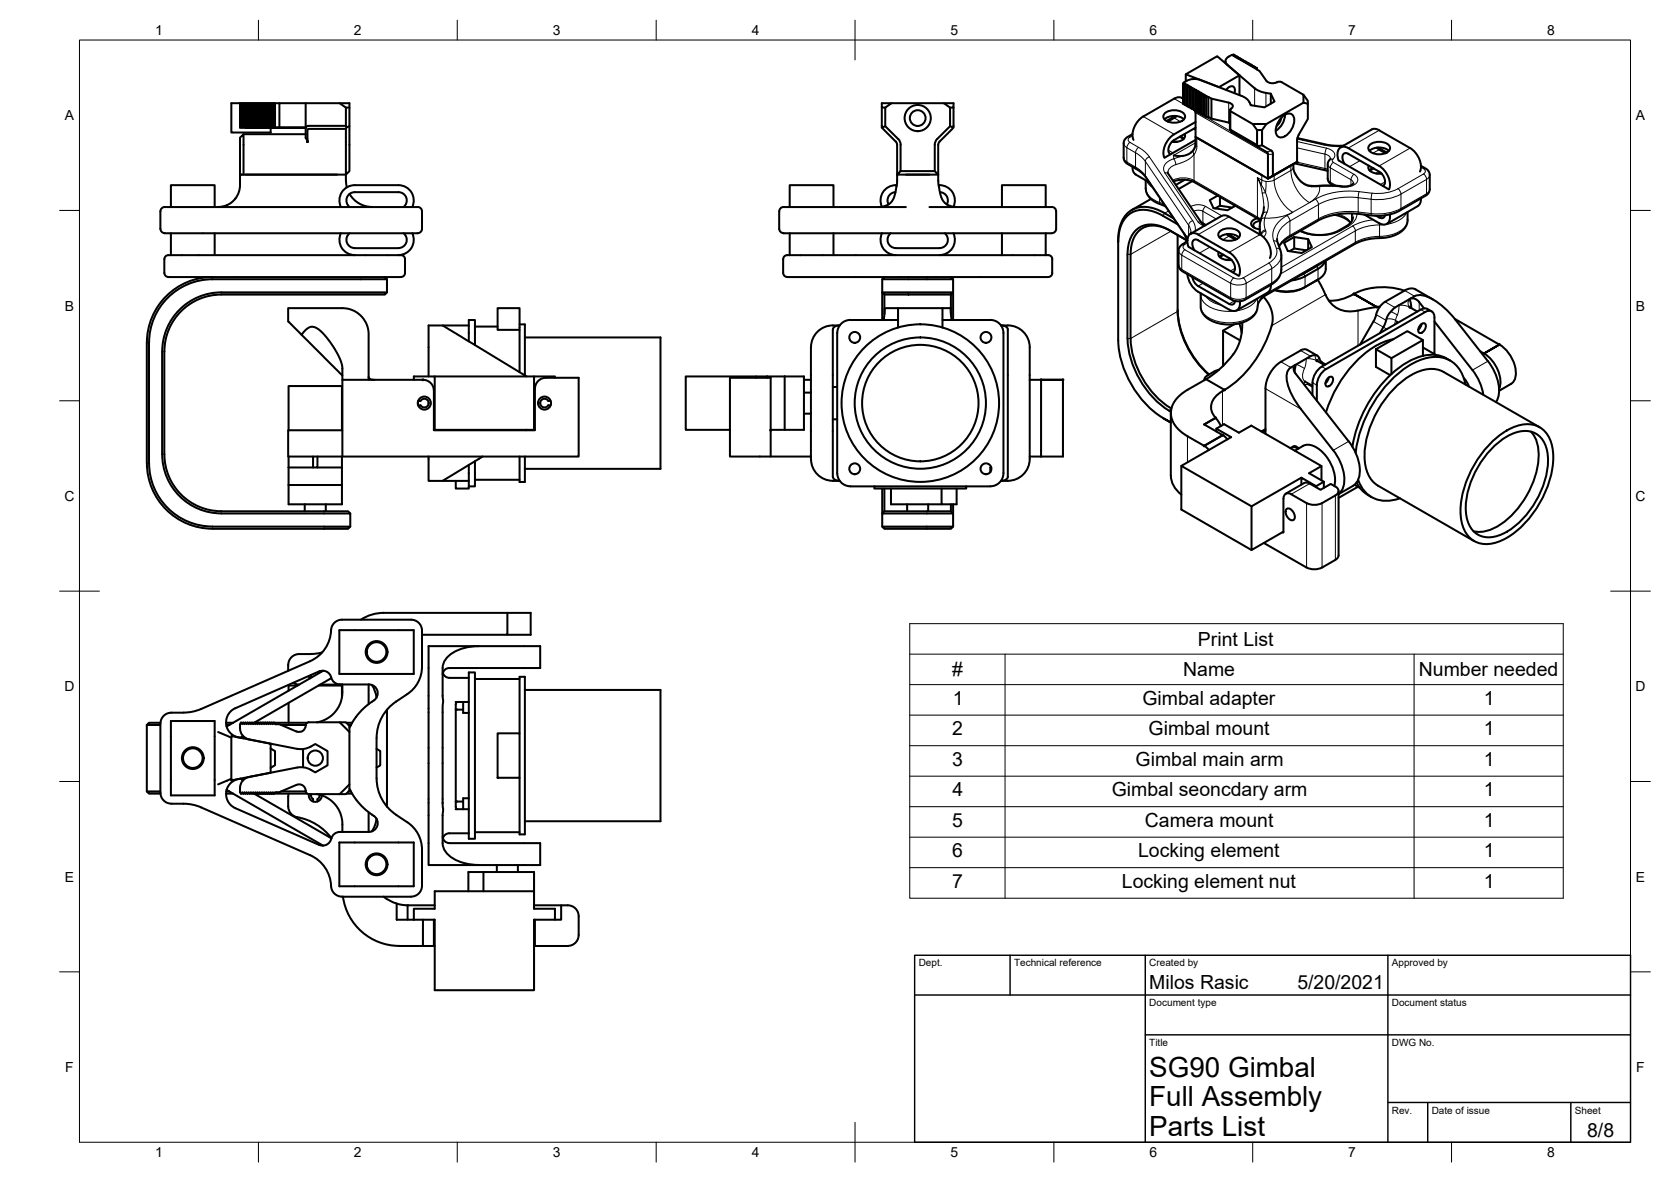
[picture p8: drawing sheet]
<svg xmlns="http://www.w3.org/2000/svg" width="420mm" height="297mm" viewBox="0 0 420 297" stroke-linecap="round" stroke-linejoin="round" font-family="sans-serif">
<!-- layer: Visible -->
<g fill="none" stroke="#000" stroke-width=".51">
<path d="M298.2 18.7v1.7M308.1 15.4v.5M308.6 16.3l7.2 6.2 1.4 .6 1.1 .2M308.6 16.2a1.13 1.13 0 0 1-.5-1.1 1.13 1.13 0 0 1 .8-.9l1.3-.5-.1 .3h.5l-.1 .3 .5-.1-.1 .3 .5-.1-.2 .3 .6-.1-.2 .3 .6-.1-.2 .3h.5l-.1 .3 .5-.1-.1 .3 .5-.1-.1 .3 .5-.1-.1 .4 .5-.1-.1 .3 .5-.1-.2 .3 .6-.1-.2 .3 .6-.1-.2 .3h.6l-.2 .3 .6-.1-.2 .3 .8 .5 1.7 2.4a2.35 2.35 0 0 0 2.7 .3M310.2 13.7v.3M310.6 14v.2M311 14.2v.3M311.4 14.4v.3M311.7 18.9l-5.7-4.8-7.8 4.6 8.3 3.2M311.8 14.6v.3M312.2 14.8v.3M312.5 15.1v.3"/>
<path d="M312.9 15.3v.3M313.3 15.5v.3M313.7 15.7v.3M314.1 16v.2M314.5 16.2v.3M314.9 16.4v.3M315.3 16.6v.3M315.7 16.9v.3M316.1 17.1v.4M60.3 25.9h-2.1v7.4h9.9v-7.4M60.3 25.9v6.2h16.6h-14.9v-6.2M60.3 25.9h27.6v17.1l-.9 .9v-11.5"/>
<path d="M60.6 25.9v6.2M60.9 25.9v6.2M61.2 25.9v6.2M61.2 33.7h15.7M61.4 25.9v6.2M61.7 25.9v6.2M62.3 25.9v6.2M62.5 25.9v6.2M62.8 25.9v6.2M63.1 25.9v6.2M63.4 25.9v6.2M63.6 25.9v6.2"/>
<path d="M63.9 25.9v6.2M64.2 25.9v6.2M64.5 25.9v6.2M64.7 25.9v6.2M65 25.9v6.2M65.3 25.9v6.2M65.6 25.9v6.2M65.8 25.9v6.2M66.1 25.9v6.2M66.4 25.9v6.2M66.7 25.9v6.2M67 25.9v6.2"/>
<path d="M67.2 25.9v6.2M67.5 25.9v6.2M67.8 25.9v6.2M68.3 25.9v6.2M68.6 25.9v6.2M68.9 25.9v6.2M69.2 25.9v6.2M70.3 25.9v6.2M76.9 25.9v8.8l.4 .9v-2.9l.3-.3h9.4l.1-.4M85.4 25.9l1.6 1.1h.9M87 27v4.6l.1 .4 .8-.3M87 31.6h-9.5l-.5 .2-.1 .4"/>
<path d="M221.7 27v4.6l.2 .4 .7-.3M221.7 31.6v.5h.2M221.9 32l.1 .4 3.2 3.2 .3 .5 .1 9.7-.5 2.8-.8 2-1.4 1-1.9 .4M222.6 27h-.9v-1.1h18.1v1.1h-.9M224.2 25.9l-1.6 1.1v4.7l3.5 3.5 .4 1.2M226.4 36.4v6.6l-.8 .9h10.3l-.9-.9h-8.6M235.6 34.9l-.4 .7-.2 .8v6.6M236.3 35.6l-.4 .8v9l.2 1.4M237.3 25.9l1.6 1.1v4.7l-3.3 3.3M239.6 32l-.1 .4-3.3 3.2M239.8 27v4.6l-.2 .4-.7-.3M239.8 31.6v.5h-.2"/>
<path d="M284.8 33.7l-1.5 .9-.7 .9-.1 4.3 .3 .7 .7 .7 2.7 1.6 1.7 1.5 10.7 15.7M287.5 29.3a5.3 5.3 0 0 0-2.5 5.9M292.8 30a3.9 3.9 0 0 1 4.9 0M292.9 28.5a3.7 3.7 0 0 1 5 .4 1.65 1.65 0 0 1-1.8 1.9h-1.2a2.31 2.31 0 0 1-2.4-1.5zM294.7 35.6h1.3M295.5 29.1l-2.2 1.3M295.8 29.2l-2.2 1.4M296.6 34.4l.9 .6M296.8 34.3l.9 .5M297.5 24.8l-1-.4-.8 .2-8.2 4.7M297.5 21.1v5l.3-.1M297.8 21.3v5h.4"/>
<path d="M297.9 33.7a1.47 1.47 0 0 1-1.6 1.9l-1.6 .1M298.2 21.5v5h.4M298.6 21.7v5.1l.4-.1M299 22v5l.4-.1M299.4 22.2v5l.4-.1M299.8 22.4v5l.4 .1M300.2 22.6v5.1l.4-.1M300.3 27.6l.1 .2M300.4 27.8l.2 .5v8M300.6 22.9v5l.4-.1M300.6 32.1l-5.4 3.1a2.7 2.7 0 0 0-1.1 3.4l.2 .2M300.6 30.7l-5.4 3a5.3 5.3 0 0 0-2.4 5.9"/>
<path d="M300.6 34.4l18.2 10.5v-6.1l-.2-.6M300.6 35.2l-7.7 4.4M300.6 35.9a3.7 3.7 0 0 1-4.1 3.3l-1.4-.2M300.9 34.6l16.4 9.4M301 23.1v5l.3-.1M301.3 23.3v5h.4M301.7 23.5v5h.4M302.1 23.8v5l.4-.1M302.5 24v5l.4-.1M302.9 24.2v5h.4M303.3 24.4v5h.5l.8 .4 4.7 1.1M303.8 24.3v5.1"/>
<path d="M304.6 24.8v5M306.5 21.9l5.2-3v5M308.3 22.6l.3-.4a1 1 0 0 1 1.3-.5 1 1 0 0 1 .6 1.2l-.1 .5M309.2 27.7v4.8l6.9 4M309.3 32.5l.3 .6M311.7 34.3l-2.1-1.2 6.7 3.8v-.1M311.7 34.3h.1M314.5 26.3l.1 .1M315 31.2l1.1 1.5h1.2M316.1 32.7v3.8l.2 .3 1-.3M316.3 36.9l2.3 1.4M318.4 31.2l-1.1 1.5v3.8l2.4 1.3 .3 .4 .1 6 6-3.5"/>
<path d="M319.5 23.5v2.5M321.1 20.6v.1M321.2 20.6l.5-.1 .5 .1 5.5 3.2v2l-9.3 5.4h-3.4l-5.5-3.2-.2-.4a.9 .9 0 0 0 .7-1.1 .9 .9 0 0 0-1.1-.7l-4.3-1-.8-.5-.5 .1 .1-.3-.5 .1 .1-.3-.5 .1 .2-.3-.6 .1 .2-.3h-.6l.2-.3-.6 .1 .2-.3-.5 .1 .1-.3-.5 .1 .1-.4-.5 .1 .1-.3-.5 .1 .1-.3-.5 .1 .2-.3-.6 .1 .1-.3h-.5l.2-.3-.6 .1 .2-.3-.6 .1 .2-.3-.5 .1a4 4 0 0 1 4.4-1l11.3 4.5a3.3 3.3 0 0 1 1.3 1.8l3.4 .6 2.6-1.5-1-2-1.2-.1M322.1 29.7a2.15 2.15 0 0 1 2.8-.9 3.8 3.8 0 0 1-1.3 5.1 1.57 1.57 0 0 1-1.5 .6 1.57 1.57 0 0 1-1.3-1 4.7 4.7 0 0 1 1.3-3.8zM322.2 29.6l-.3 .9-.9 1.2M323.1 28.8a5.1 5.1 0 0 1-2.3 4.1M326.2 34.7l7.4 1.7 2.2 .2h2.1M327.7 25.8l1.1 .3v3.8l-2.5 4.7-.2 6.1M327.7 23.8l1.1 1.5v.8M334.5 39.9l-.6 1.1-.1 4 .5 .9 1 .7M337.1 37l7.8-4.5 .7-.1 1.2 .3 7.8 4.5M344.3 37.9a3.9 3.9 0 0 1 4.9 0"/>
<path d="M344.4 36.4a3.7 3.7 0 0 1 5 .4 1.65 1.65 0 0 1-1.7 1.9l-1.2 .1a2.31 2.31 0 0 1-2.5-1.6zM346.2 37.1l2.2 1.4M346.5 37.1l2.2 1.3M354.6 37.2a5.3 5.3 0 0 1 2.4 5.9M40.3 53.1v4.4M40.3 57.5a1.09 1.09 0 0 0 1.1 1.1M41.4 58.6h63.6M41.4 52h63.6M41.4 52a1.09 1.09 0 0 0-1.1 1.1M43 58.6v5.5h46.2M43 52v-5.5h11v5.5M54 58.6v5.5"/>
<path d="M57.1 51.6l-2.2 .4M60.9 43.9h-.6a10.7 10.7 0 0 1-.2 4.4 5.5 5.5 0 0 1-2.7 3.1l-.4 .2M61.2 43.9v-10.2l-.9 .9v9.3h26.7l.2 3.2M61.7 43.9h23.1M85.7 52a3.8 3.8 0 0 1 3.5-5.5h11a3.8 3.8 0 0 1 3.5 5.5M85.7 58.6a3.8 3.8 0 0 0 3.5 5.5M87.9 48.7a6.6 6.6 0 0 0 5.7 3.3M87.9 52a2.08 2.08 0 0 1-.7-2.3 2.08 2.08 0 0 1 2-1.4h11a2.08 2.08 0 0 1 2 1.4 2.08 2.08 0 0 1-.7 2.3M87.9 58.6a2.08 2.08 0 0 0-.7 2.3 2.08 2.08 0 0 0 2 1.4l11 .1a2.1 2.1 0 0 0 2-1.5 2.1 2.1 0 0 0-.7-2.3M103.7 58.6a3.8 3.8 0 0 1-3.5 5.5M105 52a1.09 1.09 0 0 1 1.1 1.1v4.4a1.09 1.09 0 0 1-1.1 1.1M197 58.6h67.5"/>
<path d="M197 52h30.8M197 52a1.12 1.12 0 0 0-1.1 1.1v4.4a1.09 1.09 0 0 0 1.1 1.1M198.6 52v-5.5h11v5.5M198.6 58.6v5.5M209.6 58.6v5.5M221.8 58.6a3.8 3.8 0 0 0 3.4 5.5M225.2 48.3a2.08 2.08 0 0 0-1.8 3.1M225.5 46.5a3.8 3.8 0 0 0-3.8 5.5M227.8 43.9h5.9M233.7 52h30.8M236 46.5a3.9 3.9 0 0 1 3.8 5.5M236.1 46.8l.4 2.3 .7 1.5 1.3 1 2 .4"/>
<path d="M236.3 48.3a2.08 2.08 0 0 1 1.8 3.1M237.5 58.6a2.08 2.08 0 0 1 .7 2.3 2.08 2.08 0 0 1-1.9 1.4l-11.1 .1a2.1 2.1 0 0 1-1.9-1.5 2.1 2.1 0 0 1 .7-2.3M239.7 58.6a3.8 3.8 0 0 1-3.4 5.5M251.9 52v-5.5h11v5.5M251.9 58.6v5.5M262.9 58.6v5.5M264.5 52a1.09 1.09 0 0 1 1.1 1.1v4.4a1.09 1.09 0 0 1-1.1 1.1M284.8 41.9v.5a1.77 1.77 0 0 0 .8 1.4M285.5 43.8l3.5 2M288.1 45.3v2.4l.6 1.5 1.5 1.4 2.9 1.3M289.4 50l-4.8 2.8M293.6 43.3l8.6 12.8 .8 .5"/>
<path d="M294.4 58.1l4.1 2.4M294.4 58.1a7 7 0 0 0-7.6-.5 7.4 7.4 0 0 0-2.5 6.3M295.1 45.6l1-.3 1.7-.1 2.3 .5 16.8 9.7M295.1 54.9a14.8 14.8 0 0 0-7.4-2.9 6.2 6.2 0 0 0-6.2 5.4l-.3 2.9v25.2a25 25 0 0 0 11.3 19.5M296.1 59.1v19.2M296.1 56.4a19.5 19.5 0 0 0-7.5-3.6 6 6 0 0 0-7.1 5.2l-.3 2.8M297.8 58.8l.7 1.7M297.9 45.2l-2.2 1.3M299.5 58.4v.3M299.8 45.5l-3.4 2M302.4 56.3l.5 .3M306.2 49.2l-2 1.1 .9 2 3.5 .5 2-1.1"/>
<path d="M306.6 59.7a3.9 3.9 0 0 1 4.9 0M306.7 58.2a3.7 3.7 0 0 1 5 .3 1.65 1.65 0 0 1-1.7 1.9l-1.2 .1a2.31 2.31 0 0 1-2.5-1.6zM306.7 49.5v2.2l3.1 .5M306.7 51.7l-1.1 .7M307.1 54.3l-7.8 4.5M307.1 54.3l.7-.2 1.3 .4M308.5 58.8l2.1 1.4M308.8 58.8l2.2 1.3M309.1 54.5l7.7 4.4a5.3 5.3 0 0 1 2.5 5.9M310.2 51.5v.4M316.2 54.9a1.36 1.36 0 0 0-1.5 1.8l1 .7 1.1 .2M316.9 55.5a1.31 1.31 0 0 0-1.6 1.5l.2 .3"/>
<path d="M317.8 52l-.2 1.4-.8 2.6-.1 2.9M324.6 41.6l-4.2 2.4M325.2 41.2l.1 1.6 .8 1.6 1 1.2 1.6 .9 1.7 .2 4.5-.1 3.6 .2 1.3-.3 .5-.4M325.4 59.6v2.8l3.1 .5M325.5 41l8.3 2M326.1 40.7l-7.3 4.2 1.3-.7M335.6 54l2.2 .7 1.1 .6 .7 .7M336.6 40.3a2.43 2.43 0 0 1 .9-3.4l1 .1 .5 .2 7.8 4.5a5.3 5.3 0 0 1 2.4 5.9M336.7 40.4l12.4 7.1M338.1 41.2l-.4-.9a1.12 1.12 0 0 1-.1-1.2 1.12 1.12 0 0 1 1.1-.6l8.1 4.6a2.67 2.67 0 0 1 1.2 3.5l-.3 .1M340.2 54.6l-.3 1.1-.9 .8-2.9 1.7-1.6 .5-1.8 .3h-1.8l-2-.3-1.9-.7M344.2 41.6a1.47 1.47 0 0 0 1.5 1.9l1.7 .1"/>
<path d="M345.2 42.2l-.9 .6M345.4 42.3l-.9 .7M346.1 54.2l.7 .5M347.3 43.6h-1.3M348.2 54.1a.87 .87 0 0 1-1.4 .5M349.5 53.9a1.78 1.78 0 0 1-.3 1.9 1.78 1.78 0 0 1-1.9 .5l-4.3-2.4M353.9 53.3v2.2l-.1 .8-.5 .9-1.2 1.1-1.3 .8-1.5 .5-5.3 .5-1.7 .5-1.7 .7-22.5 13-1.2 1-.5 .8-.3 1.6-.6 1.3-1.3 1.2-1.4 .7-2.5 .6h-2.3l-2.2-.4-2.1-1-1.1-1-.6-1.2-.1-4.2M357.3 41.7l1.5 .9 .7 1v4.1l-.2 .6-.7 .8-6.7 3.8-2.2 .9-2.3 .4-8.6-.6-2.3 .2-2.3 .5-2.8 1.1-7.9 4.6-1.2 1-.7 .9M357.3 49.8v.6a1.77 1.77 0 0 1-.8 1.4l-7.8 4.5M41.3 65.1v3.5M41.3 68.6a.98 .98 0 0 0 1 1M42.3 69.6h11.1"/>
<path d="M43 64.1a1.34 1.34 0 0 0-1.7 1M53.4 69.6h47.4M53.4 69.6a16.5 16.5 0 0 0-16.5 16.5M89.2 64.1h11M96.8 69.6l.5 .6h-43.9a15.9 15.9 0 0 0-15.9 15.9v30.3a16 16 0 0 0 15.9 15.9h34.7l-.6 .6h-34.1a16.5 16.5 0 0 1-16.5-16.5M97.3 70.2v3.3M100.2 64.1a1.37 1.37 0 0 1 1.6 1v3.5a.98 .98 0 0 1-1 1M197.9 69.6h65.7M197.9 64.1h.7M197.9 64.1a.98 .98 0 0 0-1 1v3.5a1.02 1.02 0 0 0 1 1M198.6 64.1h11M209.6 64.1h42.3"/>
<path d="M221.8 73.5h17.8l-.5 .5h-16.7zM221.8 70.2v10.2M222.4 69.6l-.6 .6h17.8l-.5-.6M222.4 74v5M225.8 77.4h-3.4l-.2 3M237 77.4h2l.3 3M239.1 74v5M239.6 70.2v10.2M251.9 64.1h11M262.9 64.1a1.37 1.37 0 0 1 1.7 1v3.5a.95 .95 0 0 1-1 1M284.3 63.9v21.2M296.1 77.8a23.5 23.5 0 0 0 7.9 16.3"/>
<path d="M296.1 78.2a22.7 22.7 0 0 0 7.8 15.9M298.5 60.5a20.8 20.8 0 0 0-8-4 5.6 5.6 0 0 0-6.7 4.8l-.3 2.6v21.2a23.3 23.3 0 0 0 10.5 18.1M298.6 68.9a6 6 0 0 0 2.7 4.4l7.8 4.5a1.68 1.68 0 0 0 1.9 .2 1.68 1.68 0 0 0 .8-1.7v-.6M298.8 62a2.43 2.43 0 0 1 .9-3.4l1 .1 .6 .2 7.8 4.5a5.3 5.3 0 0 1 2.4 5.9M298.9 62.1l12.5 7.2M299.8 69.6l.3 .9 .8 1.1 8.2 4.8a.92 .92 0 0 0 1 .1 .92 .92 0 0 0 .4-.9M301.3 60.4l7.8 4.5a2.7 2.7 0 0 1 1.1 3.4l-.2 .1M301.3 60.4a.96 .96 0 0 0-1.2 0 .96 .96 0 0 0-.3 1.1l.6 1.4M306.4 63.3a1.47 1.47 0 0 0 1.6 1.9l1.7 .1M307.5 63.9l-.9 .6M307.7 64.1l-.9 .6M309.6 65.3h-1.3"/>
<path d="M317.7 74.6l1.1 1.5 .8 1.5 .4 1.7-.1 1.7a28.4 28.4 0 0 1-12 17M318.7 73.5l-7.7 4.5M319.6 71.6l-.1 .5a1.77 1.77 0 0 1-.7 1.4M321.1 60l1.1 4v3.9l-.5 1.7-.7 .8-1 .9-7 4.1-1.4 .3-1.8-.3-13-7.6-.5-1.1 .1-4.2 .6-.8 1.6-1.3M322.9 61l2.5-1.4 3.5 .5 1 2-2.6 1.5-3.5-.5zM325.4 62.4l-1.1 .7M328.2 69.4l-1.6 .7-1.8 .4M328.2 72.1a10.4 10.4 0 0 1-7.6 .8M328.9 60.1v2.6M331 70.5h.1M331.3 70.3l1.7 3.2a6.9 6.9 0 0 0 8.5 4.5M331.4 67.5l-3.3 1.9"/>
<path d="M331.4 70.2l-.4 .3M331.4 66.6l-4.1 2.4M333.2 65.6l-.6 1-1.2 .9M333.4 65.5a4.1 4.1 0 0 1-.9 4l-4.7 2.9a9.5 9.5 0 0 1-7.3 .5M345.2 72.4a15.9 15.9 0 0 0-6.4 2.3l-2.4 .7-2.3 .1M345.2 72.3a17.1 17.1 0 0 1 7.9 .8M346.2 77.2l-4.7 .8M346.2 77.2l-5.8-3.3 5.8 3.3M347 77.1h-.8M354.5 77.2l1.9 1.1M354.5 75.4l.4 2M354.5 75.1a2 2 0 0 1 2.4 .8l1.2 1.6"/>
<path d="M355.7 74.5l-5.2 3-1.3 1.5-.7 1.5M355.7 74.4a5 5 0 0 1 4.6 .9l2.9 2.1 1.9 1.9 9 11.5a10.6 10.6 0 0 1 2.4 9.6l-.3 .6M355.9 72.7l4.4 2.6M356 72.7l-.8-.2-1.5 .2-5.4 3.1a6.5 6.5 0 0 0-2.6 4.3l-3.7 6.5M358.3 78.4l-24.9 14.4M358.3 78.4a1.44 1.44 0 0 1 1.7-.1 1.44 1.44 0 0 1 .7 1.5v9.2M360 78.3a2.2 2.2 0 0 0-2.4-.7l-25.2 14.5a5.1 5.1 0 0 0-2.4 4.1v3.1M36.9 86.1v30.3M41.3 88.3v25.9M41.3 88.3a14.3 14.3 0 0 1 14.3-14.3h41.2l.5-.5h-41.7a14.8 14.8 0 0 0-14.8 14.8v25.9a14.9 14.9 0 0 0 14.8 14.8M75.8 84.1l10.3 10.3M86.1 95.4v19.3"/>
<path d="M92.7 94.7l.1 .4 .3 .2 1 .1M92.7 95.4v-12l-.6-2.1-.7-1.1-.8-1-1.6-1.1-2.4-.6-14.1-.1v3.4l3.3 3.3 1.7-1.7 .8-.3 .7 .1 1.6 1 2.2 2.5 1.8 2.7 1.2 2.5 .3 1.4v3.1l20.9 .1a2.74 2.74 0 0 1 2.1 2.7v9.9h25.4l.1-11a2.74 2.74 0 0 1 2.7-2.2h8.2v19.8h-73v-6.6h13.6M104.1 95.4v-.8h5.2v13.4M109.3 94.6h25v13.4h-25M111.3 81.8h6.6M117.9 85.8v-5.4h1.5v6.3M119.4 82.1h5.7M130.6 82.9h-5.5v-5.5h5.5v16.1M130.6 81.5h1.4v12.8M131.8 94.3l-20.4-12.4-3.6-.1v12.8M131.9 94.3l.5 .3M132 84.8h34.1v33h-34.1"/>
<path d="M134.3 94.6h5.2v.3M190.1 94.6h-17.7v13.4h11.1M192.9 94.6h9.2v13.4h-8.3M192.9 94.6h-2.8v.3M192.9 94.6v.3M197.3 94.6v13.4M202.1 95.4h1.8M202.1 98.7h1.8M209.4 97.2h1.1M209.4 82.8v37M209.4 82.8a1.36 1.36 0 0 1 1.7-1 5.9 5.9 0 0 0-6.9 3.7l-.3 1.8v28a5.5 5.5 0 0 0 5.5 5.5h1.7a1.59 1.59 0 0 1-1.7-1M210.5 83.7v35.2a3.3 3.3 0 0 0 3.3 3.3h35.2a3.3 3.3 0 0 0 3.3-3.3v-35.2"/>
<path d="M225.8 82.3v-4.9h11.2v4.9M225.8 80.4h-12a3.3 3.3 0 0 0-3.3 3.3M237 80.4h12a3.3 3.3 0 0 1 3.3 3.3M251.7 81.8a5.9 5.9 0 0 1 6.9 3.7l.3 1.8v28a5.5 5.5 0 0 1-5.5 5.5h-1.7M251.8 81.8a1.53 1.53 0 0 1 1.6 1v37a1.37 1.37 0 0 1-1.6 1M258.9 95.4h2.9v19.3M267.3 95.4v19.3h-5.5M267.3 95.4h-5.5h5.5M284.3 85.1a22.3 22.3 0 0 0 10.2 17.6M298.6 98a7 7 0 0 0-4.2 6.3 7.4 7.4 0 0 0 4.2 5.3l4.2 2.4M302.8 95.4v.1M303.3 95.3l4.6 2.7a5 5 0 0 0-3.3 4.9l.5 1.4 .6 .7"/>
<path d="M303.3 95.3l-4.7 2.7M306.5 92.9l-.9 .3-2 1.1a1.33 1.33 0 0 0-.8 1.2M310.3 81.5l-2.8 1.6M311.6 81.3l.6 2.3M311.8 85.5l-4.3-2.4v8.9M312.4 81.1l-.1 2.1-.3 1.8-1.2 3a21 21 0 0 1-7.5 7.3M318.2 97.7v11.3M324.6 92.3a2.96 2.96 0 0 0-1 3.5 17.1 17.1 0 0 0 3.5 7M325.7 92l-.2 1.5M325.7 91.7a1.38 1.38 0 0 0 0 2.1l13.4 17.1M328.1 95.9h.1M328.1 95.9l1.9 1.1"/>
<path d="M328.7 87.9l2.5 1.5M328.7 87.9l-.6-.1-.7 .1-5.3 3a8.5 8.5 0 0 0-3.9 6.7M331.1 90.6l1.9 1.1M331.1 96.8v3.9M331.7 90.2v-.3a1.48 1.48 0 0 0-2.2-.4l-4.9 2.9M331.8 90.1l.6 1M332.4 91.1l.9 .5M333.4 92.7a5.1 5.1 0 0 0-2.3 4.1M333.9 95a.71 .71 0 0 1 1.2 0 1.67 1.67 0 0 1-1.6 2.1 1.53 1.53 0 0 1 .4-2.1zM334.1 94.9l-.3 .8-.5 .6M346 87.8l7.9-4.6 3.9 2.3-7.9 4.5-3.9-2.2v4.4l3.6 2.1M347.8 82.2l-.8 1.5"/>
<path d="M348.5 80.5l-.7 1.7M349.9 90v4M349.9 94a32.5 32.5 0 0 0-9.8 18.3M350.3 85.2a21.1 21.1 0 0 0-12.1 8.9 32.5 32.5 0 0 0-4.8 9.5M357.2 81.6a.71 .71 0 0 1 1.2-.1 1.67 1.67 0 0 1-1.5 2.1 1.53 1.53 0 0 1 .3-2zM357.4 81.4l-.2 .8-.6 .7M357.8 85.5v3.9M357.8 87.3l3.3 1.9M357.8 89.4a18.4 18.4 0 0 0-7.9 4.6M357.8 89.4a8.1 8.1 0 0 1 6.8 1.2M360.7 80.8l9.5 12.2M365.8 80.1l11.2 6.5"/>
<path d="M368 95l.9 1.2 .4 .9M368.5 96.6a7.6 7.6 0 0 0-7.4-6.9 16.4 16.4 0 0 0-10.6 5.1 32.3 32.3 0 0 0-9.6 19M370.2 93a13.3 13.3 0 0 1 2.8 6.2M372.2 88.3a8.8 8.8 0 0 1 4.9 8.9l-.2 .5M377 86.6l-3.9 2.2 3.9-2.2M377 86.6a8.5 8.5 0 0 1 3.9 8.6l-1 1.3-3 1.7M41.3 114.2a14.3 14.3 0 0 0 14.3 14.3h31.9l.6 .5M72.6 114.7v12h13.4v-12M72.6 108.1v-11.1h13.4v11.1M78.7 114.7v2.8M79.8 114.7v2.8h-7.2M79.8 117.5h6.2"/>
<path d="M105.1 100.8h.6a1.09 1.09 0 0 1 1.7-.3 1.09 1.09 0 0 1 0 1.6 1.09 1.09 0 0 1-1.7-.3l-.6 .1M107.8 114.7v6.1h3.5l10-6.1M107.8 101.1v.4M109.1 108h.2M117.9 116.8v6h-3.3v-2M119.4 115.9v6.3h-1.5M130.6 114.7v6.4h1.4v-6.4M132.4 108l-.2 .1M134.3 108h.2M135.8 101.1v.4M138.5 100.8h-.6a1.09 1.09 0 0 0-1.7-.3 1.09 1.09 0 0 0 0 1.6 1.09 1.09 0 0 0 1.7-.3l.6 .1M193.8 114.7v-19.8h-10.3v19.8h20.4"/>
<path d="M202.1 104h1.8M209.4 105.4h1.1M249.2 117.5h-.2v1.1M258.9 114.7h2.9M292.4 105l.4 .3M292.4 105.1l2 1.1-1.6-.9M292.8 105.3h.1M294 103.3l.4 .2M294.4 103.8v15.8M294.4 119.5a6.3 6.3 0 0 0 2.6 4.8M297 117.1l17.7 10.1M302.8 112l1.1 1.1"/>
<path d="M305.8 108.4v-.7l2-1.1 3.7 2.1 3.1-1.7 17.7 10.1v3.6M305.8 107.7l3.8 2.2-12.6 7.2v10.9l17.7 10.2M307 107.1l-1.4-2.1-2.8 1.7 4.6 2.7-4.6 2.6M307.5 109.3l1.1 1.1M318.2 108.2l-.7 .4M318.2 107.8l-1 .6M324.5 112.6l.8-.2 1.1 .4M324.9 112.4a.97 .97 0 0 1 1.6 .3M327.1 102.8l8.1 10.3a11 11 0 0 1 2.5 9.5l-1.1 1.5M327.6 112.1l-2 1.2M327.6 112.1a4.6 4.6 0 0 1 5.2 1.8 9.5 9.5 0 0 1 2.7 8.2M332.3 117.1l-3.1 1.8 3.7 2.2v1.5"/>
<path d="M339.1 110.9a11.2 11.2 0 0 1 2.5 9.4 3.2 3.2 0 0 1-1.4 1.8l-3.6 2.1M374.4 111.8a14.8 14.8 0 0 1 9.6-5.2 6.2 6.2 0 0 1 6.3 5.4 21.9 21.9 0 0 1-4 15.8 20.8 20.8 0 0 1-10.1 8.5 6.3 6.3 0 0 1-8.7-5 21.9 21.9 0 0 1 4-15.8zM375.6 112.2a10.9 10.9 0 0 1 9.2-3.8 6 6 0 0 1 4.4 5.8 22.1 22.1 0 0 1-11.6 20.1 5.8 5.8 0 0 1-8.4-2.8 15.9 15.9 0 0 1 1.3-12.1l2.3-3.9zM384.9 108.5a10 10 0 0 1 1.7 8.8 22.8 22.8 0 0 1-10.9 15.4 7.9 7.9 0 0 1-5.2 .8M387.1 107.4l-24.1-13.9a8.6 8.6 0 0 0-8.9 1.2 25.7 25.7 0 0 0-11 20.5 8.1 8.1 0 0 0 3.4 6.9l24.1 13.9M55.6 129h32.5v3.3M72.6 121.9h13.4M76.6 126.7v1.8M81.9 126.7v1.8M111.3 120.8h6.6M119.4 120.6h11.2M219.8 122.2v.6h23.2v-.6"/>
<path d="M221.8 132.3h17.8l-.5 .6h-16.7zM221.8 132.3v-3.3h17.8v3.3M221.8 122.8v6.2l.6-.5v-5.7M224 122.8v3.9h12.7M228.1 126.7v1.8M233.4 126.7v1.8M236.7 122.8v3.9h3.8v-3.9M239.1 126.7v1.8M239.6 126.7v2.3l-.5-.5h-16.7M317.8 136.4l10.7 6.2M323.3 124.1l5-2.8 1 .2 2.7 1.6 2.6-1.5 1.2 .7a1.16 1.16 0 0 1 .8 1.1 1.16 1.16 0 0 1-.8 1.1M323.5 127.9a1.41 1.41 0 0 1 1.9 1.1 1 1 0 0 1 .2 1.1 1 1 0 0 1-.8 .6 2.11 2.11 0 0 1-1.3-2.8z"/>
<path d="M327.2 121.8v-1.8l3.7 2.2M327.2 120l-12.5 7.2v11l8-4.6M328.5 126.4l-3.8-2.2a1.2 1.2 0 0 0-1.4-.1 1.2 1.2 0 0 0-.6 1.2v8.6l-.2-.2M332.9 121.1l-2 1.1v.2M335.8 124.5l-3.4 1.9-1 .4h-1.8l-1.1-.4M336.6 123.4l-.1 16.5-.7 .8-3.9 2.1-1.7 .3-1.7-.5M340.6 121.8l1.3 .8M341.1 121.3l1.4 2 1.5 1.1M341.4 122.3l-4.8 2.8M341.5 120.6a7.4 7.4 0 0 0 9.3 5l1.2-.4M343.9 124.4l1 .5M83.2 158.4a8.8 8.8 0 0 1-5.2 7.7"/>
<path d="M83.2 158.4a2.74 2.74 0 0 1 2.8-2.7h17.4a2.74 2.74 0 0 1 2.7 2.8v9.1M85.3 158.4h18.7v11h-18.7zM90.8 155.7a10.3 10.3 0 0 1 5.6-1.7h37v5.5h-5.8M127.6 154v5.5h-21.5M46.2 179.1h-3.1a2.74 2.74 0 0 0-2.8 2.7M59.2 178a3.8 3.8 0 0 0-2.2 4.6M72.5 167.1v1.5M72.6 172.1v1.5M72.6 176.6v5M72.6 172.3h2.2M73.7 171.6l1.5 .4M75.2 164.4h2.9"/>
<path d="M75.2 164.4a2.74 2.74 0 0 0-2.7 2.7M77.7 169.9l.2 .6M78 166.2l-27.4 12-1.9 .6-2.5 .3M78.2 169.6l.2 .6M80 168.8l.2 .3M80.1 172.3h5.9v2.9M80.5 172h5.6M80.6 168.6l.1 .3M81 164l-2.8 .3M81.3 168.6l-24.3 14M83.3 170.4l-19.3 11.2M86 172v.3"/>
<path d="M86.1 172l-.1 3.2-.5 1.6-.7 1.4-.9 1.2-1.5 1.1-1.4 .7-1.3 .3M92.7 172v4.9M93.5 172.1l.8 1.5 .4 1.7M94 176.1a17 17 0 0 0-6.1 6.8M94 176a2.19 2.19 0 0 0 .9-2.4 2.19 2.19 0 0 0-2.1-1.6h-7.4a2.39 2.39 0 0 1-2.2-2.1 2.19 2.19 0 0 0-2.9-1.2l-21.2 9.3M97.3 178.3v24.5M106.1 167.6a8.2 8.2 0 0 1-3.7 6.8 14.9 14.9 0 0 0-6.1 5.4l-1.2 2.7-.4 3M111.3 169.5a1.64 1.64 0 0 1 1.6-1.6h22.9v-5.5h-28v55h12.6M111.4 169.1a1.64 1.64 0 0 0 1.6 1.2l4.9 .1M114.6 176.4h3.3M114.6 178.3h1.9M114.6 178.2l.3 .1"/>
<path d="M114.9 176.4l-.3 .5v26l.3 .5M116.5 176.4v2.8h1.4M117.9 169h1.5v41.8h-1.5zM119.4 170.6h11.2M120.4 162.4a10.5 10.5 0 0 0-8.3 3.2 5.3 5.3 0 0 0-.8 4.2l.1 6.2-.1 33.9a5.2 5.2 0 0 0 3.1 6.1 12.7 12.7 0 0 0 6 1.4M132 173.4h34.1v33h-34.1M36.9 182.2v16.7M40.3 198.9h-3.4l.6 .5h2.8M40.3 181.8v17.4M40.3 199.2a2.74 2.74 0 0 0 2.8 2.8h3.1M40.3 181.6h-2.8l-.6 .6h3.4M43 181.2h11v18.7h-11z"/>
<path d="M54.8 184l3.4 1.4M56.8 181.6h1.8M56.8 199.4h1.8M56.9 182.2h.8M56.9 198.9h.8M57 182.6l.5 1.1 .9 .9 1 .6 1.2 .2M57 198.5a3.9 3.9 0 0 0 2.1 4.6l21.2 9.2a2.33 2.33 0 0 0 3.2-2 2.19 2.19 0 0 1 1.9-1.2h7.4a2.23 2.23 0 0 0 2.1-1.8 2.23 2.23 0 0 0-1.3-2.5M58.2 195.7l-3.4 1.4M58.2 185l9.9 1.9v7.3l-9.9 1.9zM60.3 198v1.1l.3 .5 .3-.5 .3 .5 .2-.5 .3 .5 .3-.5 .3 .5 .2-.5 .3 .5 .3-.5 .3 .5 .2-.5 .3 .5 .3-.5 .3 .5 .2-.5 .3 .5 .3-.5 .3 .5 .2-.5 .3 .5 .3-.5 .3 .5 .3-.5 .2 .5 .3-.5 .3 .5 .3-.5 .2 .5 .3-.5 .3 .5 .3-.5h1.1l4.2-1.9a1.66 1.66 0 0 1 2.4 1.6M60.5 195.7l.5 .5M60.6 195.7l-1.2 .2-1 .6-.9 .9-.5 1.1 24.3 14"/>
<path d="M61 184.9l-.5 .5M61.2 195.5v.4M61.2 185.1v.5M62.6 185.8l12.1 2.4M62.6 195.3a2.74 2.74 0 0 0-2.2 2.7M63.6 199.2l.2 .2M63.8 181.7l-.2 .1M64 181.6h.4M64.4 199.4h-.4l19.3 11.3M64.5 181.6h.5M64.5 199.4h.5M65.1 181.6h.4"/>
<path d="M65.1 199.4h.4M65.6 181.6h.5M65.6 199.4h.5M66.2 181.6h.4M66.2 199.4h.4M66.7 181.6h.5M66.7 199.4h.5M67.3 181.6h.4M67.3 199.4h.4M67.8 181.6h.5M67.8 199.4h.5M68.1 188.1l1.1 .7v3.5l-1.1 .7"/>
<path d="M68.4 181.6h.4M68.4 199.4h.4M68.9 181.6h8.3M68.9 199.4h8.3M70.7 182.2h6.2M70.7 198.9h6.2M72.6 199.4l-.1 .8a5.4 5.4 0 0 0 .5 4 3.4 3.4 0 0 0 2.8 1.4 13.7 13.7 0 0 1 7.5 5M74.5 183.8l-4.2-1.8h-1.1l-.3-.5-.3 .5-.3-.5-.2 .5-.3-.5-.3 .5-.3-.5-.2 .5-.3-.5-.3 .5-.3-.5-.3 .5-.2-.5-.3 .5-.3-.5-.3 .5-.2-.5-.3 .5-.3-.5-.3 .5-.2-.5-.3 .5-.3-.5-.3 .5-.2-.5-.3 .5-.3-.5-.3 .5-.2-.5-.3 .5-.3-.5a2.99 2.99 0 0 0 2 4.3M76.2 188.3v4.5M76.9 182.3a1.64 1.64 0 0 1-2.3 1.5M76.9 182.3a.77 .77 0 0 1 .7-.8h7.8l2.5 2.4v13.2l-2.5 2.5h-7.8M76.9 198.8a.77 .77 0 0 0 .7 .7"/>
<path d="M76.9 182.3h.1M76.9 198.8h.1M77.7 199.6a1.64 1.64 0 0 0 1.4 1.9 1.64 1.64 0 0 0 1.8-1.6M78.1 187.6l1.2-.6 3.1 1.8v3.5l-3.1 1.8-1.2-.7M78.2 187.6l-1.7 .6h-1.8M78.2 193.5l-1.1-.5-1.8-.2-12.7 2.5M78.2 199.6a1.09 1.09 0 0 0 .5 1.2M79.7 199.6l1.3 .3 1.4 .7 1.5 1.1 .9 1.2 .7 1.3 .5 1.6 .1 3.3M80.4 199.7a1.09 1.09 0 0 1-.6 1.1v.6M85.4 181.5h1.6l.9 .9v1.5M87.1 181.6h1.4M87.1 199.4h1.4"/>
<path d="M87.6 182.2h.6M87.6 198.9h.6M87.9 198.2l.6 1.2a15.8 15.8 0 0 0 5.1 5.3M87.9 197.1v1.6l-.9 .9h-1.6M94.7 188.2l.9 .5v3.6l-.9 .6M94.7 185.5v10.1M94.7 195.6a11 11 0 0 0 4.9 9.2 13.4 13.4 0 0 1 5.3 4.4 8.2 8.2 0 0 1 1.2 4.3M125.1 184.3h5.5v11.2h-5.5zM130.6 184.3v-14.2h1.4v39.6h-1.4v-14.2M46.2 202l1.9 .2 2.5 .7 27.4 12M78 214.9a8.8 8.8 0 0 1 5.2 7.8M78.7 200.8v.6"/>
<path d="M85.3 211.7h18.7v11h-18.7zM92.7 204.1v5M94.7 205.7l-.4 1.7-.8 1.6M106.1 213.5v9.1a2.74 2.74 0 0 1-2.7 2.7h-17.4a2.78 2.78 0 0 1-2.8-2.6M111.3 210.2a1.64 1.64 0 0 0 1.7 1.7M112.9 211.9h22.9v5.5h-15.4M114.6 203.4h3.3M114.6 201.4h1.9M114.9 201.4l-.3 .1M117.9 209.4h-4.9a1.64 1.64 0 0 0-1.6 1.2M117.9 200.6h-1.4v2.8M119.4 209.1h11.2"/>
<path d="M121.6 219.1h12.7v9.3h5.2v2.7h-5.2v17.7h-25v-17.7h-9.6v-4l2.8 .4v3.6M124.9 217.4v1.7M130.2 217.4v1.7M86.2 225.3a14.3 14.3 0 0 0 14.2 12.4h5.9M96.5 225.3l1.5 1.1 1.7 .7M102.5 227.5h6.8M106.3 237.7h3M106.3 231.1v6.6M109.1 231.1v6.6M117.8 224v-4.9h3.8v4.9M134.3 224h-25v4.4h-5.2v2.7M134.3 237.7h.2"/>
<path d="M134.3 227.5h6.8M134.5 231.1v6.6h8.2a2.78 2.78 0 0 0 2.8-2.7v-4.7a2.74 2.74 0 0 0-2.7-2.8h-1.7v3.6h-1.6"/>
<circle cx="230.7" cy="29.7" r="1.98"/>
<circle cx="230.7" cy="29.7" r="3.3"/>
<circle cx="214.9" cy="84.8" r="1.37"/>
<circle cx="247.9" cy="84.8" r="1.37"/>
<circle cx="106.7" cy="101.3" r="1.64"/>
<circle cx="136.9" cy="101.3" r="1.64"/>
<circle cx="214.9" cy="117.8" r="1.37"/>
<circle cx="231.4" cy="101.3" r="16.5"/>
<circle cx="231.4" cy="101.3" r="19.8"/>
<circle cx="231.4" cy="101.3" r="14.6"/>
<circle cx="247.9" cy="117.8" r="1.37"/>
<circle cx="94.7" cy="163.8" r="2.74"/>
<circle cx="94.7" cy="163.8" r="2.47"/>
<circle cx="48.5" cy="190.5" r="2.74"/>
<circle cx="48.5" cy="190.5" r="2.47"/>
<circle cx="79.3" cy="190.5" r="1.92"/>
<circle cx="94.7" cy="217.2" r="2.74"/>
<circle cx="94.7" cy="217.2" r="2.47"/>
</g>
<g fill="#000" stroke="#000" stroke-width=".25">
<circle cx="62" cy="32.1" r=".24"/>
<circle cx="77.3" cy="35.6" r=".24"/>
<circle cx="326.1" cy="40.7" r=".24"/>
<circle cx="340.4" cy="73.9" r=".24"/>
<circle cx="346.2" cy="77.2" r=".24"/>
<circle cx="354.5" cy="77.2" r=".24"/>
<circle cx="106.3" cy="95.4" r=".24"/>
<circle cx="261.8" cy="95.4" r=".24"/>
<circle cx="267.3" cy="95.4" r=".24"/>
<circle cx="307.9" cy="98" r=".24"/>
<circle cx="331.1" cy="90.6" r=".24"/>
<circle cx="373.1" cy="88.8" r=".24"/>
<circle cx="377" cy="86.6" r=".24"/>
<circle cx="193.8" cy="108.1" r=".24"/>
<circle cx="302.8" cy="112" r=".24"/>
<circle cx="305.6" cy="105" r=".24"/>
<circle cx="307.4" cy="109.4" r=".24"/>
</g>
<!-- layer: Visible Narrow -->
<g fill="none" stroke="#000" stroke-width=".25">
<path d="M308.6 16.3h.1M282.6 39.6l.2 .6 .6 .5 .2 .5M283.3 37.1l2.2 1.3v3.6l-2.2-1.3zM283.6 34.4h.5M284.1 35.8l2.2 1.2M284.1 35.8a1.64 1.64 0 0 0-.7 1.3l-.6-.5-.2-.6M284.1 34.4l-.4 .6 .1 .5 .3 .3M284.7 34.1l-.6 .3M285.5 38.4l1.5 1 1 1.2v3.6M286.3 37l1.6 1.1 1.1 1.3M286.3 37a1.67 1.67 0 0 0-.8 1.4M287.5 29.3l7.7 4.4"/>
<path d="M289 39.4l10.9 16.1M289 39.4a1.27 1.27 0 0 0-1 1.1M293.8 37.7l1.1 .7M295.1 39.9l.4 .7 .1 .8M295.1 39.9a2.8 2.8 0 0 0-2.4 3l.2 .5M295.2 29.6l1.6 1M295.2 24.8l3 1.7M297.3 39.2l-2.2 .7M298.3 26.5l.3 .2M298.6 26.8l.8 .4M299.4 27.2l.8 .4M300 37.9l-.5 .4"/>
<path d="M300.1 32.4l.5 .3M300.2 27.7h.1M300.4 27.8l18.2 10.5 1-.4M300.6 35.9l-5.5 3.1v.9M300.6 28.3l18.2 10.5h1.3M300.6 36.3l.3 .4M300.9 34.6a7 7 0 0 1-.2 3.5l-.5 .7a.94 .94 0 0 1 .2-1.4l.2-1.1M308.9 25.8v5M309.5 28v4.6l.2 .5M315.5 22.2v4.4M318.3 23.4v3.4M326.1 35.6l7.4 1.6a1.95 1.95 0 0 1 2.1 2.2l-.5 .6"/>
<path d="M326.1 37.2l7 1.5M326.2 34.9l6.7 1.5 .3-.1M333 36.4l1.9 .4h2.6M333.1 38.7v3.6l-7-1.6M333.1 38.7l.5 .2a1.25 1.25 0 0 1 .9 1M333.6 37.2l-.4 1.5M346.8 37.6l-1.6 .9M346.8 32.8l-7.8 4.4M354.6 37.2l-7.8 4.5M285.5 42l1.5 1 1 1.2 10.6 15.6M285.5 42l.3 .5M288 40.6l10.9 16v2.6"/>
<path d="M288 44.1l.1 .4M288.1 47.3a4.3 4.3 0 0 0 3.5 3.6M288.3 45.4l.5 .8 1.1 1M291.6 49.7v1.2M291.6 50.9l1.1 .4M291.6 50.9l.2 .4M293.8 43.7l-.4-.2-.5-.1 8.4 12.4M293.8 53l-1 .6-.4 .7M294 57.9l.4 .2M294.4 58.1l-10.1 5.8h-.8M294.9 45.3a6 6 0 0 1 5.3 0M295.6 41.4l2.7-1 1.1-.7 .8-.9v6.5"/>
<path d="M295.7 41.4l-.6 .2a2.17 2.17 0 0 0-1.4 1.7M298 59.1l.6 1.2M298.9 56.6l.3 .7 .3 1.1M299.9 55.5l.6 1.2v1.4M299.9 55.5a1.27 1.27 0 0 0-1 1.1M300.2 53.1l1.4-.3 .9 .3M300.2 45.3l.3 .5M301.3 55.8h.5l.4 .3M301.3 55.8l.8 .7 .7 .3M302 55.8l.5 .2 .2 .4M303.1 51.9l4.1 2.3M303.2 51.9l-.5 .5-.2 .7"/>
<path d="M303.2 51.9a4.1 4.1 0 0 0-3.8 0M305.8 55l-3.3-1.9v2.9l.8 .5M309.1 59.3l-1.6 .9M309.1 54.5l-7.8 4.5M316.4 55l-.2-.5 .8 .7M316.8 57l.3 1.8M316.8 59l-7.7 4.4M317.1 58.8l.1 .3M317.1 58.8v.3M317.2 59.1h.1M317.3 44v1.3l-1.1-.7v9.9l-16-9.2M318 54.8a.96 .96 0 0 0-1 .6"/>
<path d="M318 54.8l-.1 1.5 .3 1.5M318.2 57.8l.1 .3M318.2 57.8a1.15 1.15 0 0 0-1.1 1M318.2 48.4l-2-3.8 1 2.7 .6 4.7M318.2 48.4l.7 2.6v1l-.3 1.4M318.2 48.4l-.8 .1M318.3 58.1l-.1 .9-.5 .6M318.3 58.1a1.15 1.15 0 0 0-1.1 1M318.4 45.6l-.2 2.8M318.4 45.6l-1.1-.3-.1 1.2-.2 .1M318.6 53.4l-.7-.1-.3 .3M318.6 53.4l-.6 1.4"/>
<path d="M320.4 45.3l-1.2 .3h-.8M320.4 45.3a10.3 10.3 0 0 0 4.6 8M320.4 44v1.3M323.6 54.2a1.67 1.67 0 0 1 .7 1.3M324.3 55.5v3.6M324.3 55.5a5.5 5.5 0 0 0-3.2 4.5M324.3 59.1l-1.6 1.3-1.1 1.4M324.3 59.1l-.2 .5M324.6 41.6v1.2l-4.2 2.5M324.6 42.8a10.2 10.2 0 0 0 4.7 8.1 4.3 4.3 0 0 0 2.5-4M325 53.3a13 13 0 0 1-7 1.5M325.2 41.9l-.1 .5-.5 .4"/>
<path d="M325.5 43.2l.4 .8M325.6 43.6l.3 .4M325.8 44h.1M325.9 44l1.2 1.7a5.3 5.3 0 0 0 4.7 1.2M329.5 46.7l.3 .2M330.7 50.1a1.67 1.67 0 0 1 .8 1.3M331.5 55l-7.2 4.1M331.5 51.4l-7.2 4.1M331.5 51.4v3.6M331.5 55l-.2 .5M331.7 46.7l.1 .2M331.8 46.9l3-.1 2.2 .2"/>
<path d="M333.9 42.6l-.7-.3 .1 .5M333.9 41.3l.1 .5 .5 .4M333.9 44.9l.1 .5 .5 .4M334.5 45.8l.2 .5M334.5 42.2a1.67 1.67 0 0 1 .8-1.4l5.2 3M334.5 45.8l1.5 .9M334.5 42.2l5.2 3M334.5 42.2v3.6M335.1 40l-.7 .1M335.1 40l-.1 .4 .3 .4M336.5 53.8l1.9 .9 1.3 1.2M336.7 57.9h.5"/>
<path d="M337.1 46.8l-.1 .2M337.2 57.9a11.9 11.9 0 0 1-10.4 .2M337.6 46.8l-.1 .2M338.9 56.9l-1.7 1M339.7 45.2l.5 .4 .1 .5M339.7 45.2v1.4M339.8 53.6v2.1M339.9 53.6v1.9M340 53.6l.2 1M340.1 56.8l-17.9 10.3M340.5 43.8a1.48 1.48 0 0 1 .9 1.6 1.48 1.48 0 0 1-1.3 1.3l-1.2 .3h-1.9M340.5 43.8a1.67 1.67 0 0 0-.8 1.3"/>
<path d="M341.2 53.7a3.6 3.6 0 0 1-2.2 3.2h-.5M341.5 49.7v3.6l3.3 .4M341.5 49.7l3.3 .4M341.5 49.7a16.8 16.8 0 0 0-10 1.7M341.6 53.7l-.1-.4a16.7 16.7 0 0 0-10 1.7M341.7 48.2l3.3 .4M341.7 48.2l-.2 1.5M341.7 48.2a18.3 18.3 0 0 0-12.5 2.7 41.9 41.9 0 0 0-7.3 4.5 4.7 4.7 0 0 0-1.6 5.1M342 40.4l-2.7 1.5M344.8 50.1v3.6M344.8 53.7l.1 .4M344.8 50.1l.2-1.6a10.9 10.9 0 0 0 6.5-1.1 1.67 1.67 0 0 1 .8 1.4 12.2 12.2 0 0 1-7.5 1.3"/>
<path d="M345.3 55.2a13.3 13.3 0 0 0-5.2 1.6M346.9 56.5v2.9M346.9 59.4a12.7 12.7 0 0 0-6.1 1.5l-.2 .4M346.9 56.1v.4M346.9 59.4v.4M347.6 54.2l-.8 .5M348.3 45.7l-1.2 .7M352.3 48.8l6.4-3.7v3.6l-6.4 3.7zM352.3 52.4l-.3 .5M352.3 52.4a12.5 12.5 0 0 1-7.5 1.3M353.7 53.4a6.8 6.8 0 0 1-5.7 3.1 14.5 14.5 0 0 0-7.2 1.5l-.2-.7-.5-.5M353.9 55.3a4 4 0 0 1-2.8 3.3 10.9 10.9 0 0 1-4.2 .8"/>
<path d="M357.3 42l.6 .4M357.9 43.7l-6.4 3.7M357.9 42.4l.3 .2a.68 .68 0 0 1-.3 1.1 1.64 1.64 0 0 1 .8 1.4l.6-.5 .2-.6M358.5 42.3l-.6 .1M359.5 47.6l-.2 .6-.6 .5-.2 .5M296.1 78.3l-11.8 6.8h-.8M296.4 63l.2 .6 .6 .5M296.4 66.6l.2 .6 .6 .5M297.1 64.1l12.3 7.1v3.6l-12.3-7.1M297.1 64.1v3.6M297.2 67.7l.2 .5M297.2 64.1a1.67 1.67 0 0 1 .7-1.3l12.3 7.1"/>
<path d="M297.3 61.4h.6M297.9 61.4a.7 .7 0 0 0-.4 .7 .7 .7 0 0 0 .4 .6M298.6 61l-.7 .4M301.9 74.1a4.1 4.1 0 0 0 3.1 3.4 10.6 10.6 0 0 0 10.2-1.3l.8-1.1M301.9 77a4 4 0 0 0 2.9 3.3 10.5 10.5 0 0 0 10.6-1.4l.7-1.2 .1-.6M302.5 71.2l-1.2 .7M303.2 74.4l.7 .9 1.1 .7 2.1 .7M304.2 62.1l-2.6 1.5M309.7 75.3l-.3-.5 1.1 .3 1.2 .1 1.6-.4-.2 .5M310.2 69.8a1.64 1.64 0 0 0-.7 1.4l1.6 .4h1.2l1-.4a1.67 1.67 0 0 0-.7-1.4M310.2 69.8l1.4 .3 1-.3M310.4 75.6l-1.3 .8"/>
<path d="M310.5 67.4l-1.1 .7M316.2 77.1h.1M316.2 75v2.1M318.6 74l.2-.5-1.2 .9a3.8 3.8 0 0 0-1.4 2.7M319 66.2l-6.5 3.7M319.8 67.5l-6.5 3.7v3.6l6.5-3.7M319.8 67.5v3.6M319.8 71.1l-.3 .5M320.3 60.5a3.8 3.8 0 0 1 .3 4.2l-1.6 1.4a1.67 1.67 0 0 1 .8 1.4M320.3 60.5a.93 .93 0 0 1 1 .6M320.9 62.4a.93 .93 0 0 1 1.1 .5M322 68.8l18.8-10.8v2.9l-22 12.6"/>
<path d="M322.2 63.9v1.5M322.2 67.7a4 4 0 0 1-2.4 3.4M322.2 64.1a4 4 0 0 1-2.4 3.4M327.8 68.8l.3 .6v2.7l-.3 .3M331 66.9l.4 .6v2.8l-.4 .2M333.3 74l-13.5 7.8M341.5 78v8.9M346 79.1l2.5 1.4M348.3 75.8l2.5 1.5M349.7 78.3l1.7 .9M351.4 79.2l-.5 1.3M353.2 73l2.5 1.5"/>
<path d="M354.5 75.1v.3l-.1-.1a1.31 1.31 0 0 0 .1 1.9l-1.3-.4-1.4-.1-.1 1.3-.4 1.2M356.8 75.9v2.1M357.3 77.8l1 .6M307.4 98.3v8.5M318.2 97.7l8.9 5.1M322.1 90.9l2.5 1.5M325.7 91.7v.3M326 91.6l-.2 .4M326 91.6l2 1M327 88.1l2.5 1.4M328 96.7l1.1 .1M328 92.6a2.54 2.54 0 0 0 .1 3.3"/>
<path d="M328.2 95.9l-.4 .6M329.1 96.8l.9 .5M329.3 96.6l-.1 .2M330 96.2l1.1 .6M330.7 89.2a1.33 1.33 0 0 0 .4 1.4M331.1 90.6l-1.9-.5a.6 .6 0 0 0-.7 .1 .6 .6 0 0 0-.1 .7l-.4 1.7M331.7 89.9l-.4 .8M332.4 92.1l1 .7M332.5 91.1l-.2 .2M345.3 80.8l2.5 1.4M347.8 82.2l.9 .5M348.6 80.2h1.4l.9 .3"/>
<path d="M350.9 80.5l.4 .2M350.9 80.5l-.3 1.1M351.3 80.7l-.1 .6M351.5 81.1l-.2-.4v.5M374.1 90.8l-3.9 2.2M379.9 96.5l-3 1.7M292.4 105.1l.4 .2M294.6 102.5l-.6 .8M298.6 109.6v6.6M339.1 110.9l-3.9 2.3M328.5 126.4v16.2M329.3 121.5l-4.6 2.7"/>
<path d="M332.4 126.4v16.2M335.8 124.5v16.2"/>
</g>
<!-- layer: Border -->
<g fill="none" stroke="#000" stroke-width=".25">
<path d="M20 10.1h390v276.9h-390zM65 5.1v5M115 5.1v5M165 5.1v5M215 5.1v10M265 5.1v5M315 5.1v5M365 5.1v5M15 52.9h5M410 52.9h5M15 100.7h5M410 100.7h5"/>
<path d="M15 148.6h10M405 148.6h10M15 196.4h5M410 196.4h5M15 244.2h5M410 244.2h5M65 287v5M115 287v5M165 287v5M215 282.1v9.9M265 287v5M315 287v5"/>
<path d="M365 287v5"/>
</g>
<!-- layer: TitleBlock -->
<path d="M230 240.1h180v46.9h-180zM230 250h180M254 240.1v9.9M288 240.1v46.9M349 240.1v46.9M288 260.1h122M349 277.1h61M359 277.1v9.9M395 277.1v9.9" fill="none" stroke="#000" stroke-width=".36"/>
<!-- layer: BOM -->
<path d="M228.7 156.7h164.4v69h-164.4zM228.7 164.4h164.4M228.7 172h164.4M228.7 179.7h164.4M252.7 164.4v61.3M355.6 164.4v61.3M228.7 187.4h164.4M228.7 195.1h164.4M228.7 202.7h164.4M228.7 210.4h164.4M228.7 218h164.4" fill="none" stroke="#000" stroke-width=".25"/>
<g font-size="7">
<text x="289" y="270.6">SG90 Gimbal</text>
<text x="289" y="278.1">Full Assembly</text>
<text x="289" y="285.5">Parts List</text>
</g>
<g font-size="4.9">
<text x="301.2" y="162.3">Print List</text>
<text x="239.4" y="170">#</text>
<text x="297.5" y="169.9">Name</text>
<text x="356.8" y="169.9">Number needed</text>
<text x="239.5" y="177.1">1</text>
<text x="287.3" y="177.1">Gimbal adapter</text>
<text x="373.1" y="177.1">1</text>
<text x="239.4" y="184.7">2</text>
<text x="288.8" y="184.8">Gimbal mount</text>
<text x="373.1" y="184.7">1</text>
<text x="239.4" y="192.4">3</text>
<text x="285.5" y="192.5">Gimbal main arm</text>
<text x="373.1" y="192.4">1</text>
<text x="239.5" y="200.1">4</text>
<text x="279.6" y="200.1">Gimbal seoncdary arm</text>
<text x="373.1" y="200.1">1</text>
<text x="239.4" y="207.7">5</text>
<text x="287.9" y="207.8">Camera mount</text>
<text x="373.1" y="207.7">1</text>
<text x="239.4" y="215.4">6</text>
<text x="286.2" y="215.4">Locking element</text>
<text x="373.1" y="215.4">1</text>
<text x="239.4" y="223.1">7</text>
<text x="282.1" y="223.1">Locking element nut</text>
<text x="373.1" y="223.1">1</text>
<text x="289" y="248.5">Milos Rasic</text>
<text x="326.2" y="248.5">5/20/2021</text>
<text x="399.1" y="285.7">8/8</text>
</g>
<g font-size="3.5">
<text x="39" y="8.8">1</text>
<text x="89" y="8.8">2</text>
<text x="139" y="8.8">3</text>
<text x="189" y="8.8">4</text>
<text x="239" y="8.8">5</text>
<text x="289" y="8.8">6</text>
<text x="339" y="8.8">7</text>
<text x="389" y="8.8">8</text>
<text x="16.3" y="30.2">A</text>
<text x="411.3" y="30.2">A</text>
<text x="16.3" y="78">B</text>
<text x="411.3" y="78">B</text>
<text x="16.2" y="125.9">C</text>
<text x="411.2" y="125.9">C</text>
<text x="16.2" y="173.7">D</text>
<text x="411.2" y="173.7">D</text>
<text x="16.3" y="221.6">E</text>
<text x="411.3" y="221.6">E</text>
<text x="16.4" y="269.4">F</text>
<text x="411.4" y="269.4">F</text>
<text x="39" y="290.8">1</text>
<text x="89" y="290.8">2</text>
<text x="139" y="290.8">3</text>
<text x="189" y="290.8">4</text>
<text x="239" y="290.8">5</text>
<text x="289" y="290.8">6</text>
<text x="339" y="290.8">7</text>
<text x="389" y="290.8">8</text>
</g>
<g font-size="2.5">
<text x="231" y="242.9">Dept.</text>
<text x="255" y="242.9">Technical reference</text>
<text x="289" y="242.9">Created by</text>
<text x="350" y="242.9">Approved by</text>
<text x="289" y="252.8">Document type</text>
<text x="350" y="252.8">Document status</text>
<text x="289" y="262.9">Title</text>
<text x="350" y="262.9">DWG No.</text>
<text x="350" y="279.9">Rev.</text>
<text x="360" y="279.9">Date of issue</text>
<text x="396" y="279.9">Sheet</text>
</g>
</svg>
